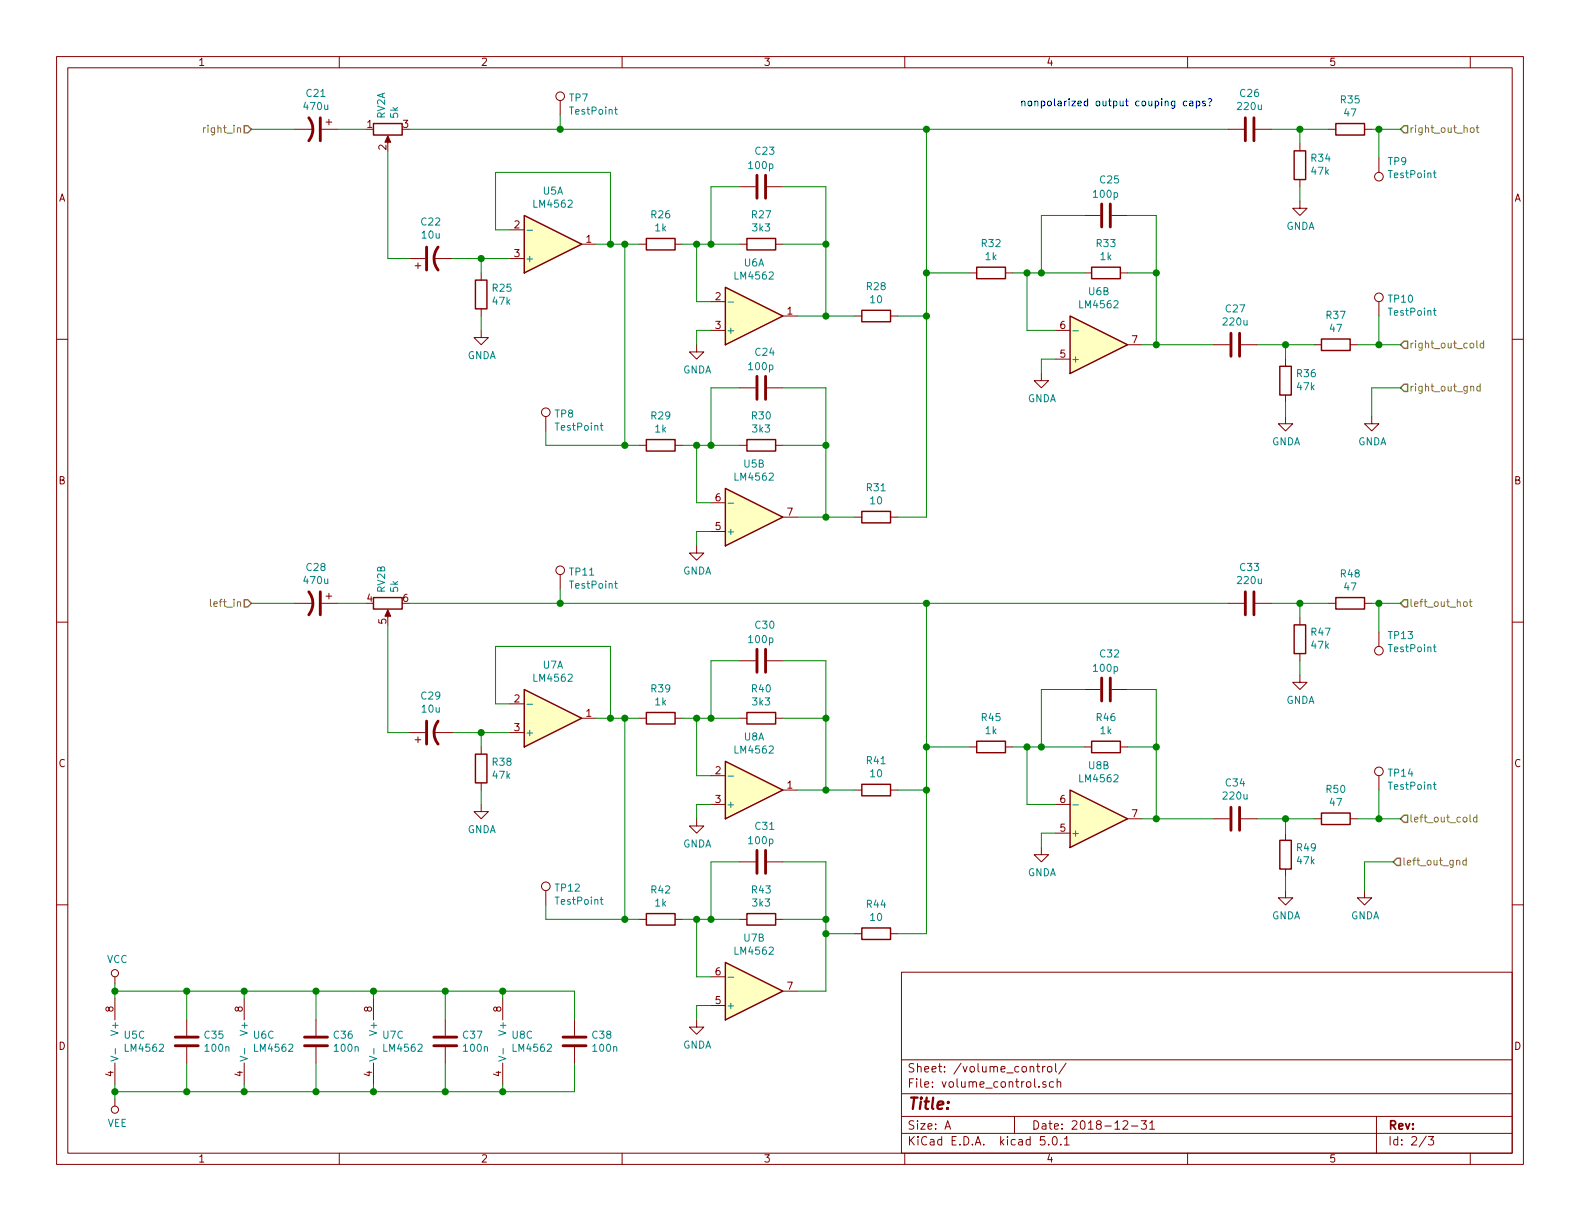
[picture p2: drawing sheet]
<svg xmlns="http://www.w3.org/2000/svg" width="279mm" height="216mm" viewBox="0 0 279 216" stroke-linecap="round" stroke-linejoin="round" font-family="sans-serif">
<g fill="none" stroke="#840000" stroke-width=".18">
<path d="M10 10h259.4v195.9h-259.4zM12 12h255.4v191.9h-255.4zM60 10v2M99.1 17.8v2.5M110 10v2M160 10v2M210 10v2M260 10v2M52.1 22.9h3.3M56.9 22.9h2.8M57.7 21.6h1M58.2 21.1v1"/>
<path d="M68.6 24.4v1M130.8 33h2.8M135.6 33h2.8M191.8 38.1h2.8M196.6 38.1h2.8M217.2 22.9h2.8M222 22.9h2.8M229.9 35.6v1.2h1.2l-1.2 1.3-1.3-1.3h1.3M229.9 25.4v1.3M229.9 31.8v1.2M234.9 22.9h1.3M241.3 22.9h1.3"/>
<path d="M243.8 27.9v2.6M10 60h2M72.4 45.7h2.8M73.4 47h1M73.9 46.5v1M76.7 45.7h3.3M85.1 58.4v1.3h1.3l-1.3 1.3-1.3-1.3h1.3M85.1 48.3v1.2M85.1 54.6v1.3M90.2 40.6h2.5M90.2 45.7h2.5M102.9 43.2h2.5"/>
<path d="M113 43.2h1.3M119.4 43.2h1.2M125.7 53.3h2.6M125.7 58.4h2.6M130.8 43.2h1.3M137.2 43.2h1.2M138.4 55.9h2.6M151.1 55.9h1.3M157.5 55.9h1.2M171.4 48.3h1.3M177.8 48.3h1.3M186.7 58.4h2.5"/>
<path d="M191.8 48.3h1.2M198.1 48.3h1.3M243.8 53.3v2.6M267.4 60h2M96.5 73.7v2.5M113 78.7h1.3M119.4 78.7h1.2M123.2 61v1.2h1.3l-1.3 1.3-1.3-1.3h1.3M130.8 78.7h1.3M130.8 68.6h2.8M135.6 68.6h2.8M137.2 78.7h1.2"/>
<path d="M184.1 66v1.3h1.3l-1.3 1.3-1.2-1.3h1.2M186.7 63.5h2.5M199.4 61h2.5M214.6 61h2.8M219.5 61h2.7M227.3 73.7v1.2h1.3l-1.3 1.3-1.2-1.3h1.2M227.3 63.5v1.3M227.3 69.9v1.2M232.4 61h1.3M238.8 61h1.2M242.6 73.7v1.2h1.2l-1.2 1.3-1.3-1.3h1.3M123.2 96.5v1.3h1.3l-1.3 1.3-1.3-1.3h1.3"/>
<path d="M125.7 94h2.6M125.7 88.9h2.6M138.4 91.4h2.6M151.1 91.4h1.3M157.5 91.4h1.2M10 110h2M52.1 106.7h3.3M56.9 106.7h2.8M57.7 105.4h1M58.2 104.9v1M68.6 108.2v1M99.1 101.6v2.5"/>
<path d="M130.8 116.8h2.8M135.6 116.8h2.8M217.2 106.7h2.8M222 106.7h2.8M229.9 119.4v1.3h1.2l-1.2 1.2-1.3-1.2h1.3M229.9 109.2v1.3M229.9 115.6v1.2M234.9 106.7h1.3M241.3 106.7h1.3M243.8 111.8v2.5M267.4 110h2M72.4 129.5h2.8"/>
<path d="M73.4 130.8h1M73.9 130.3v1M76.7 129.5h3.3M85.1 132.1v1.3M85.1 138.4v1.3M90.2 124.5h2.5M90.2 129.5h2.5M102.9 127h2.5M113 127h1.3M119.4 127h1.2M125.7 137.2h2.6M130.8 127h1.3"/>
<path d="M137.2 127h1.2M138.4 139.7h2.6M151.1 139.7h1.3M157.5 139.7h1.2M171.4 132.1h1.3M177.8 132.1h1.3M191.8 132.1h1.2M191.8 121.9h2.8M196.6 121.9h2.8M198.1 132.1h1.3M243.8 137.2v2.5M10 160h2"/>
<path d="M85.1 142.2v1.3h1.3l-1.3 1.3-1.3-1.3h1.3M96.5 157.5v2.5M123.2 144.8v1.3h1.3l-1.3 1.2-1.3-1.2h1.3M125.7 142.2h2.6M130.8 152.4h2.8M135.6 152.4h2.8M184.1 149.9v1.2h1.3l-1.3 1.3-1.2-1.3h1.2M186.7 142.2h2.5M186.7 147.3h2.5M199.4 144.8h2.5M214.6 144.8h2.8M219.5 144.8h2.7"/>
<path d="M227.3 157.5v1.3h1.3l-1.3 1.2-1.2-1.2h1.2M227.3 147.3v1.3M227.3 153.7v1.2M232.4 144.8h1.3M238.8 144.8h1.2M241.3 157.5v1.3h1.3l-1.3 1.2-1.3-1.2h1.3M267.4 160h2M20.3 172.7v1.3M20.3 176.5v3.8M43.2 176.5v3.8M66 176.5v3.8M88.9 176.5v3.8"/>
<path d="M113 162.6h1.3M119.4 162.6h1.2M125.7 177.8h2.6M125.7 172.7h2.6M130.8 162.6h1.3M137.2 162.6h1.2M138.4 175.3h2.6M151.1 165.1h1.3M157.5 165.1h1.2M159.4 171.9h108v32h-108zM20.3 188v3.8M20.3 194.3v1.3"/>
<path d="M33 180.3v2.8M33 185.2v2.8M43.2 188v3.8M55.9 180.3v2.8M55.9 185.2v2.8M66 188v3.8M78.7 180.3v2.8M78.7 185.2v2.8M88.9 188v3.8M101.6 180.3v2.8M101.6 185.2v2.8M123.2 180.3v1.3h1.3l-1.3 1.3-1.3-1.3h1.3"/>
<path d="M159.4 197.4h108M159.4 193.4h108M159.4 187.4h108M167.1 199.7l.5-1.5 .5 1.5M167.2 199.2h.8M179.4 197.4v3M183.3 188.6h.6M183.5 188.1v1.3l.4 .2M183.7 192.1v.2M184.4 188.6v1M184.8 188.6h-.3l-.1 .2M184.9 191.3h-.3l-.2 .2 .1 .2 .4 .1v.4h-.5"/>
<path d="M185.3 188.7l.2-.1 .5 .1v.7l-.3 .2-.4-.2zM186.3 191.3h-.4l-.3 .2v.6l.3 .2 .4-.1M186.7 188.1v1.3l.2 .2M186.9 191.4l.2-.1h.4l.1 1M186.9 190.8v1.5M188.5 188l-1.3 1.9M198.6 198.3l.2-.1h.4l.2 .4-.9 1.1h.9M200.1 199.1h1.1M201.8 198.2h.9l-.5 .6 .5 .1v.6l-.3 .2-.6-.2M203.3 198.6l.4-.4v1.5M203.3 199.7h.9M243.4 197.4v6.5"/>
<path d="M60 203.9v2M110 203.9v2M159.4 200.4h108M160 203.9v2M184.7 201h-.7l-.1 .7 .2-.2 .6 .1 .1 .2-.1 .5-.2 .2-.6-.2M185.4 202.3v.2M186.2 201.1l.2-.1a.8 .8 0 0 1 .6 .7 .8 .8 0 0 1-.6 .8l-.2-.2-.1-.4zM187.6 202.3v.2M188.2 201.4l.4-.4v1.5M188.2 202.5h.9M210 203.9v2M252.2 200.9l-1.2 1.9"/>
<path d="M252.6 201h.9l-.5 .5 .4 .2v.6l-.2 .2-.6-.2M260 203.9v2"/>
<circle cx="99.1" cy="17" r=".76"/>
<circle cx="243.8" cy="31.2" r=".76"/>
<circle cx="243.8" cy="52.6" r=".76"/>
<circle cx="96.5" cy="72.9" r=".76"/>
<circle cx="99.1" cy="100.8" r=".76"/>
<circle cx="243.8" cy="115.1" r=".76"/>
<circle cx="243.8" cy="136.4" r=".76"/>
<circle cx="96.5" cy="156.7" r=".76"/>
<circle cx="20.3" cy="172.1" r=".63"/>
<circle cx="20.3" cy="196.2" r=".63"/>
</g>
<g fill="#ffffc2" stroke="#ffffc2" stroke-width=".18">
<path d="M92.7 38.1l10.2 5.1-10.2 5.1z"/>
<path d="M128.3 50.8l10.1 5.1-10.1 5.1z"/>
<path d="M128.3 86.4l10.1 5-10.1 5.1z"/>
<path d="M189.2 55.9l10.2 5.1-10.2 5z"/>
<path d="M92.7 121.9l10.2 5.1-10.2 5.1z"/>
<path d="M128.3 134.6l10.1 5.1-10.1 5.1z"/>
<path d="M189.2 139.7l10.2 5.1-10.2 5.1z"/>
<path d="M128.3 170.2l10.1 5.1-10.1 5z"/>
</g>
<g fill="none" stroke="#840000" stroke-width=".25">
<path d="M66 21.8h5.1v2.1h-5.1zM92.7 38.1l10.2 5.1-10.2 5.1zM228.9 26.7h2v5.1h-2zM236.2 21.8h5.1v2.1h-5.1zM84.1 49.5h2v5.1h-2zM114.3 42.2h5.1v2h-5.1zM128.3 50.8l10.1 5.1-10.1 5.1zM132.1 42.2h5.1v2h-5.1zM152.4 54.9h5.1v2h-5.1zM172.7 47.2h5.1v2.1h-5.1zM189.2 55.9l10.2 5.1-10.2 5zM193 47.2h5.1v2.1h-5.1z"/>
<path d="M233.7 59.9h5.1v2.1h-5.1zM114.3 77.7h5.1v2.1h-5.1zM132.1 77.7h5.1v2.1h-5.1zM226.3 64.8h2v5.1h-2zM128.3 86.4l10.1 5-10.1 5.1zM152.4 90.4h5.1v2.1h-5.1zM66 105.7h5.1v2h-5.1zM228.9 110.5h2v5.1h-2zM236.2 105.7h5.1v2h-5.1zM84.1 133.4h2v5h-2zM92.7 121.9l10.2 5.1-10.2 5.1zM114.3 126h5.1v2h-5.1z"/>
<path d="M128.3 134.6l10.1 5.1-10.1 5.1zM132.1 126h5.1v2h-5.1zM152.4 138.7h5.1v2h-5.1zM172.7 131.1h5.1v2h-5.1zM189.2 139.7l10.2 5.1-10.2 5.1zM193 131.1h5.1v2h-5.1zM226.3 148.6h2v5.1h-2zM233.7 143.8h5.1v2h-5.1zM114.3 161.5h5.1v2.1h-5.1zM128.3 170.2l10.1 5.1-10.1 5zM132.1 161.5h5.1v2.1h-5.1zM152.4 164.1h5.1v2h-5.1z"/>
</g>
<g fill="none" stroke="#008484" stroke-width=".18">
<path d="M108.7 19.4h.5M108.9 18.9v1.1l.3 .2M253.5 30.6h.4M253.6 30.1v1.1l.3 .2M93.2 40.7h1M128.8 53.4h.9M189.7 58.5h1M253.5 54.9h.4M253.6 54.5v1.1l.3 .2M106.1 75.2h.5M106.3 74.8v1.1l.3 .2M128.8 89h.9"/>
<path d="M108.7 103.2h.5M108.9 102.7v1.1l.3 .2M253.5 114.4h.4M253.6 114v1.1l.3 .1M93.2 124.5h1M128.8 137.2h.9M253.5 138.7h.4M253.6 138.3v1.1l.3 .2M106.1 159.1h.5M106.3 158.6v1.1l.3 .2M189.7 142.3h1M128.8 172.8h.9"/>
<path d="M19.6 186.8l1.3 .4-1.3 .4M20.4 185.4v1M42.5 186.8l1.2 .4-1.2 .4M43.3 185.4v1M65.3 186.8l1.3 .4-1.3 .4M66.1 185.4v1M88.2 186.8l1.3 .4-1.3 .4M89 185.4v1"/>
</g>
<g fill="none" stroke="#840000" stroke-width=".51">
<path d="M54.6 20.8a3.3 3.3 0 0 1 0 4.1M56.6 20.8v4.1M133.9 31v4.1M135.4 31v4.1M194.8 36.1v4M196.3 36.1v4M220.2 20.8v4.1M221.7 20.8v4.1M75.4 43.7v4.1M77.5 43.7a3.3 3.3 0 0 0 0 4.1M217.7 58.9v4.1M219.2 58.9v4.1"/>
<path d="M133.9 66.5v4.1M135.4 66.5v4.1M54.6 104.6a3.3 3.3 0 0 1 0 4.1M56.6 104.6v4.1M133.9 114.8v4.1M135.4 114.8v4.1M194.8 119.9v4.1M196.3 119.9v4.1M220.2 104.6v4.1M221.7 104.6v4.1M75.4 127.5v4.1M77.5 127.5a3.3 3.3 0 0 0 0 4.1"/>
<path d="M133.9 150.4v4M135.4 150.4v4M217.7 142.7v4.1M219.2 142.7v4.1M31 184.9h4.1M31 183.4h4.1M53.8 184.9h4.1M53.8 183.4h4.1M76.7 184.9h4.1M76.7 183.4h4.1M99.6 184.9h4M99.6 183.4h4"/>
</g>
<g fill="#840000" stroke="#840000" stroke-width=".18">
<path d="M68.6 24l.5 1.1h-1z"/>
<path d="M68.6 107.8l.5 1.2h-1z"/>
</g>
<g fill="none" stroke="#008400" stroke-width=".18">
<path d="M44.4 22.9h7.7M59.7 22.9h5.1M68.6 26.7v19h3.8M72.4 22.9h144.8M99.1 20.3v2.6M130.8 33h-5.1v10.2M138.4 33h7.6v22.9M163.8 22.9v68.5h-5.1M191.8 38.1h-7.7v10.2M199.4 38.1h5.1v22.9M224.8 22.9h10.1M229.9 22.9v2.5"/>
<path d="M229.9 33v2.6M242.6 22.9h5M243.8 22.9v5M80 45.7h10.2M85.1 45.7v2.6M85.1 55.9v2.5M90.2 40.6h-2.6v-10.1h20.3v12.7M105.4 43.2h7.6M110.5 43.2v35.5M120.6 43.2h10.2M123.2 43.2v10.1h2.5M125.7 58.4h-2.5v2.6"/>
<path d="M138.4 43.2h7.6M141 55.9h10.1M158.7 55.9h5.1M163.8 48.3h7.6M179.1 48.3h12.7M181.6 48.3v10.1h5.1M199.4 48.3h5.1M243.8 55.9v5.1M96.5 76.2v2.5h16.5M120.6 78.7h10.2M123.2 78.7v10.2h2.5M130.8 68.6h-5.1v10.1"/>
<path d="M138.4 68.6h7.6v22.8M138.4 78.7h7.6M186.7 63.5h-2.6v2.5M201.9 61h12.7M222.2 61h10.2M227.3 61v2.5M227.3 71.1v2.6M240 61h7.6M247.6 68.6h-5v5.1M125.7 94h-2.5v2.5M141 91.4h10.1M44.4 106.7h7.7"/>
<path d="M59.7 106.7h5.1M68.6 110.5v19h3.8M72.4 106.7h144.8M99.1 104.1v2.6M130.8 116.8h-5.1v10.2M138.4 116.8h7.6v22.9M163.8 106.7v58.4h-5.1M224.8 106.7h10.1M229.9 106.7v2.5M229.9 116.8v2.6M242.6 106.7h5M243.8 106.7v5.1"/>
<path d="M80 129.5h10.2M85.1 129.5v2.6M85.1 139.7v2.5M90.2 124.5h-2.6v-10.2h20.3v12.7M105.4 127h7.6M110.5 127v35.6M120.6 127h10.2M123.2 127v10.2h2.5M138.4 127h7.6M141 139.7h10.1M158.7 139.7h5.1M163.8 132.1h7.6"/>
<path d="M179.1 132.1h12.7M181.6 132.1v10.1h5.1M191.8 121.9h-7.7v10.2M199.4 121.9h5.1v22.9M199.4 132.1h5.1M243.8 139.7v5.1M125.7 142.2h-2.5v2.6M130.8 152.4h-5.1v10.2M138.4 152.4h7.6v22.9h-5M186.7 147.3h-2.6v2.6M201.9 144.8h12.7M222.2 144.8h10.2"/>
<path d="M227.3 144.8v2.5M227.3 154.9v2.6M240 144.8h7.6M246.4 152.4h-5.1v5.1M20.3 175.3h81.3v5M20.3 174v2.5M33 175.3v5M43.2 175.3v1.2M55.9 175.3v5M66 175.3v1.2M78.7 175.3v5M88.9 175.3v1.2"/>
<path d="M96.5 160v2.6h16.5M120.6 162.6h10.2M123.2 162.6v10.1h2.5M125.7 177.8h-2.5v2.5M138.4 162.6h7.6M146 165.1h5.1M20.3 191.8v2.5M33 188v5M43.2 191.8v1.2M55.9 188v5M66 191.8v1.2M78.7 188v5"/>
<path d="M88.9 191.8v1.2M101.6 188v5h-81.3"/>
</g>
<g fill="#008400" stroke="#008400" stroke-width=".25">
<circle cx="85.1" cy="45.7" r=".51"/>
<circle cx="123.2" cy="43.2" r=".51"/>
<circle cx="146.1" cy="55.9" r=".51"/>
<circle cx="125.7" cy="43.2" r=".51"/>
<circle cx="146.1" cy="43.2" r=".51"/>
<circle cx="125.7" cy="78.7" r=".51"/>
<circle cx="123.2" cy="78.7" r=".51"/>
<circle cx="146.1" cy="78.7" r=".51"/>
<circle cx="146.1" cy="91.4" r=".51"/>
<circle cx="110.5" cy="43.2" r=".51"/>
<circle cx="204.5" cy="48.3" r=".51"/>
<circle cx="184.2" cy="48.3" r=".51"/>
<circle cx="181.6" cy="48.3" r=".51"/>
<circle cx="229.9" cy="22.9" r=".51"/>
<circle cx="227.3" cy="61" r=".51"/>
<circle cx="204.5" cy="61" r=".51"/>
<circle cx="108" cy="43.2" r=".51"/>
<circle cx="163.8" cy="55.9" r=".51"/>
<circle cx="108" cy="127" r=".51"/>
<circle cx="123.2" cy="127" r=".51"/>
<circle cx="125.7" cy="127" r=".51"/>
<circle cx="125.7" cy="162.6" r=".51"/>
<circle cx="110.5" cy="127" r=".51"/>
<circle cx="123.2" cy="162.6" r=".51"/>
<circle cx="146.1" cy="127" r=".51"/>
<circle cx="146.1" cy="162.6" r=".51"/>
<circle cx="85.1" cy="129.5" r=".51"/>
<circle cx="146.1" cy="139.7" r=".51"/>
<circle cx="163.8" cy="139.7" r=".51"/>
<circle cx="181.6" cy="132.1" r=".51"/>
<circle cx="184.2" cy="132.1" r=".51"/>
<circle cx="204.5" cy="132.1" r=".51"/>
<circle cx="204.5" cy="144.8" r=".51"/>
<circle cx="227.3" cy="144.8" r=".51"/>
<circle cx="229.9" cy="106.7" r=".51"/>
<circle cx="20.3" cy="175.3" r=".51"/>
<circle cx="20.3" cy="193" r=".51"/>
<circle cx="43.2" cy="175.3" r=".51"/>
<circle cx="43.2" cy="193" r=".51"/>
<circle cx="66" cy="175.3" r=".51"/>
<circle cx="33" cy="193" r=".51"/>
<circle cx="33" cy="175.3" r=".51"/>
<circle cx="55.9" cy="175.3" r=".51"/>
<circle cx="55.9" cy="193" r=".51"/>
<circle cx="66" cy="193" r=".51"/>
<circle cx="78.7" cy="193" r=".51"/>
<circle cx="78.7" cy="175.3" r=".51"/>
<circle cx="88.9" cy="175.3" r=".51"/>
<circle cx="88.9" cy="193" r=".51"/>
<circle cx="163.8" cy="48.3" r=".51"/>
<circle cx="163.8" cy="22.9" r=".51"/>
<circle cx="163.8" cy="106.7" r=".51"/>
<circle cx="163.8" cy="132.1" r=".51"/>
<circle cx="146.1" cy="165.1" r=".51"/>
<circle cx="99.1" cy="22.9" r=".51"/>
<circle cx="99.1" cy="106.7" r=".51"/>
<circle cx="110.5" cy="78.7" r=".51"/>
<circle cx="110.5" cy="162.6" r=".51"/>
<circle cx="243.8" cy="22.9" r=".51"/>
<circle cx="243.8" cy="61" r=".51"/>
<circle cx="243.8" cy="106.7" r=".51"/>
<circle cx="243.8" cy="144.8" r=".51"/>
</g>
<path d="M43.2 22.2h.6l.6 .7-.6 .6h-.6zM247.6 22.9l.7-.7h.6v1.3h-.6zM247.6 68.6l.7-.7h.6v1.3h-.6zM248.3 60.3h.6v1.3h-.6l-.7-.6zM43.2 106h.6l.6 .7-.6 .6h-.6zM248.3 106h.6v1.3h-.6l-.7-.6zM247 151.8h.6v1.2h-.6l-.6-.6zM248.3 144.1h.6v1.3h-.6l-.7-.6z" fill="none" stroke="#848400" stroke-width=".25"/>
<g fill="none" stroke="#848400" stroke-width=".18">
<path d="M260.1 22.6h.3l.3 .2-.1 .6h-.4l-.2-.2zM261 22.6h.5M261.2 22.1v1.1l.3 .2M260.1 68.4l.1-.1 .4 .1v.7M261.2 60.2v1.1l.1 .2M261.7 68.4l-.3-.1-.2 .2 .1 .6h.4M261.7 67.9v1.2M262.4 60.7h-.4l-.3 .2 .2 .6h.5M262.4 60.2v1.3M37.2 106v1.1l.2 .1M258.9 106.5l.3-.1 .2 .1 .1 .5-.2 .2h-.3l-.1-.1zM259.8 106.4h.5"/>
<path d="M260 106v1.1l.3 .1M259.3 152.2l-.4-.1-.2 .2 .1 .6h.5M259.3 151.7v1.3M259.9 144.1v1.1l.2 .1M261.2 144.6l-.4-.1-.2 .2 .1 .6h.5M261.2 144.1v1.2"/>
</g>
<path d="M209.9 17.9h-.4l-.3 .2 .2 .6h.5M210.4 17.9h.5v.8M210.9 18.2h-.4l-.2 .2 .1 .3h.5M211.6 17.9h.3l.3 .2-.2 .6h-.4M211.6 17.9v1.3M213.1 17.9h-.3l-.2 .2 .1 .1 .4 .2v.3h-.5M213.7 17.5l.4-.1 .2 .2-.4 .6M213.9 18.6v.1" fill="none" stroke="#0000c2" stroke-width=".18"/>
<text font-size="2.8" fill="#840000" x="160.4" y="196.2">Title:</text>
<g font-size="2.1" fill="#840000">
<text x="160.4" y="189.6">Sheet: /volume_control/</text>
<text x="160.4" y="192.3">File: volume_control.sch</text>
<text x="160.4" y="202.5">KiCad E.D.A. kicad 5.0.1</text>
<text x="160.4" y="199.7">Size: A</text>
<text x="182.4" y="199.7">Date: 2018-12-31</text>
<text x="245.4" y="199.7">Rev:</text>
<text x="245.4" y="202.5">Id: 2/3</text>
</g>
<g font-size="1.8" fill="#840000">
<text x="35" y="11.6">1</text>
<text x="85" y="11.6">2</text>
<text x="135" y="11.6">3</text>
<text x="185" y="11.6">4</text>
<text x="235" y="11.6">5</text>
<text x="64.9" y="22.6">1</text>
<text x="71.3" y="22.6">3</text>
<text x="68.3" y="26.5" transform="rotate(-90 68.3 26.5)">2</text>
<text x="10.4" y="35.6">A</text>
<text x="267.8" y="35.6">A</text>
<text x="91" y="40.4">2</text>
<text x="91" y="45.5">3</text>
<text x="103.7" y="42.9">1</text>
<text x="126.5" y="53.1">2</text>
<text x="126.5" y="58.2">3</text>
<text x="139.2" y="55.6">1</text>
<text x="187.5" y="58.2">6</text>
<text x="187.5" y="63.2">5</text>
<text x="200.2" y="60.7">7</text>
<text x="10.4" y="85.6">B</text>
<text x="126.5" y="88.6">6</text>
<text x="267.8" y="85.6">B</text>
<text x="126.5" y="93.7">5</text>
<text x="139.2" y="91.2">7</text>
<text x="64.9" y="106.4">4</text>
<text x="71.3" y="106.4">6</text>
<text x="68.3" y="110.3" transform="rotate(-90 68.3 110.3)">5</text>
<text x="91" y="124.2">2</text>
<text x="91" y="129.3">3</text>
<text x="103.7" y="126.7">1</text>
<text x="10.4" y="135.6">C</text>
<text x="126.5" y="136.9">2</text>
<text x="267.8" y="135.6">C</text>
<text x="126.5" y="142">3</text>
<text x="139.2" y="139.4">1</text>
<text x="187.5" y="142">6</text>
<text x="187.5" y="147.1">5</text>
<text x="200.2" y="144.5">7</text>
<text x="126.5" y="172.5">6</text>
<text x="20.1" y="178.9" transform="rotate(-90 20.1 178.9)">8</text>
<text x="42.9" y="178.9" transform="rotate(-90 42.9 178.9)">8</text>
<text x="65.8" y="178.9" transform="rotate(-90 65.8 178.9)">8</text>
<text x="88.6" y="178.9" transform="rotate(-90 88.6 178.9)">8</text>
<text x="126.5" y="177.5">5</text>
<text x="139.2" y="175">7</text>
<text x="10.4" y="185.6">D</text>
<text x="267.8" y="185.6">D</text>
<text x="20.1" y="190.3" transform="rotate(-90 20.1 190.3)">4</text>
<text x="42.9" y="190.3" transform="rotate(-90 42.9 190.3)">4</text>
<text x="65.8" y="190.3" transform="rotate(-90 65.8 190.3)">4</text>
<text x="88.6" y="190.3" transform="rotate(-90 88.6 190.3)">4</text>
<text x="35" y="205.5">1</text>
<text x="85" y="205.5">2</text>
<text x="135" y="205.5">3</text>
<text x="185" y="205.5">4</text>
<text x="235" y="205.5">5</text>
</g>
<g font-size="1.8" fill="#008484">
<text x="54.3" y="17.1">C21</text>
<text x="100.7" y="18">TP7</text>
<text x="219.4" y="17.1">C26</text>
<text x="53.9" y="19.5">470u</text>
<text x="68.1" y="21" transform="rotate(-90 68.1 21)">RV2A</text>
<text x="70.4" y="20.9" transform="rotate(-90 70.4 20.9)">5k</text>
<text x="100.9" y="20.3">TestPoint</text>
<text x="219" y="19.5">220u</text>
<text x="237.1" y="18.3">R35</text>
<text x="237.8" y="20.6">47</text>
<text x="132.5" y="29.9">100p</text>
<text x="133.6" y="27.4">C23</text>
<text x="231.9" y="28.6">R34</text>
<text x="245.5" y="29.2">TP9</text>
<text x="96" y="34.4">U5A</text>
<text x="193.5" y="35">100p</text>
<text x="194.6" y="32.4">C25</text>
<text x="232" y="30.9">47k</text>
<text x="245.7" y="31.5">TestPoint</text>
<text x="74.5" y="39.9">C22</text>
<text x="94.6" y="36.7">LM4562</text>
<text x="115.2" y="38.6">R26</text>
<text x="115.9" y="40.9">1k</text>
<text x="133" y="38.6">R27</text>
<text x="133.1" y="40.9">3k3</text>
<text x="227.4" y="40.6">GNDA</text>
<text x="74.7" y="42.2">10u</text>
<text x="92.8" y="46.4">+</text>
<text x="131.6" y="47.1">U6A</text>
<text x="173.6" y="43.7">R32</text>
<text x="174.3" y="46">1k</text>
<text x="194" y="43.7">R33</text>
<text x="194.6" y="46">1k</text>
<text x="87.1" y="51.6">R25</text>
<text x="87.2" y="53.9">47k</text>
<text x="130.1" y="49.4">LM4562</text>
<text x="153.3" y="51.3">R28</text>
<text x="154" y="53.6">10</text>
<text x="192.6" y="52.2">U6B</text>
<text x="245.6" y="53.5">TP10</text>
<text x="128.4" y="59.1">+</text>
<text x="191.1" y="54.5">LM4562</text>
<text x="216.4" y="57.6">220u</text>
<text x="216.8" y="55.2">C27</text>
<text x="234.6" y="56.4">R37</text>
<text x="235.3" y="58.7">47</text>
<text x="245.7" y="55.8">TestPoint</text>
<text x="82.6" y="63.5">GNDA</text>
<text x="132.5" y="65.5">100p</text>
<text x="133.6" y="62.9">C24</text>
<text x="189.4" y="64.1">+</text>
<text x="120.7" y="66">GNDA</text>
<text x="181.7" y="71.1">GNDA</text>
<text x="229.4" y="66.7">R36</text>
<text x="229.4" y="69">47k</text>
<text x="98.2" y="73.8">TP8</text>
<text x="98.4" y="76.1">TestPoint</text>
<text x="115.2" y="74.2">R29</text>
<text x="115.9" y="76.5">1k</text>
<text x="133" y="74.2">R30</text>
<text x="133.1" y="76.5">3k3</text>
<text x="131.6" y="82.7">U5B</text>
<text x="224.9" y="78.7">GNDA</text>
<text x="240.1" y="78.7">GNDA</text>
<text x="130.1" y="85">LM4562</text>
<text x="153.3" y="86.9">R31</text>
<text x="154" y="89.2">10</text>
<text x="128.4" y="94.6">+</text>
<text x="54.3" y="101">C28</text>
<text x="100.8" y="101.8">TP11</text>
<text x="120.7" y="101.6">GNDA</text>
<text x="219.4" y="101">C33</text>
<text x="53.9" y="103.3">470u</text>
<text x="68.1" y="104.8" transform="rotate(-90 68.1 104.8)">RV2B</text>
<text x="70.4" y="104.7" transform="rotate(-90 70.4 104.7)">5k</text>
<text x="100.9" y="104.1">TestPoint</text>
<text x="219" y="103.3">220u</text>
<text x="237.1" y="102.1">R48</text>
<text x="237.8" y="104.4">47</text>
<text x="132.5" y="113.7">100p</text>
<text x="133.6" y="111.2">C30</text>
<text x="231.9" y="112.4">R47</text>
<text x="245.6" y="113">TP13</text>
<text x="96" y="118.2">U7A</text>
<text x="193.5" y="118.8">100p</text>
<text x="194.6" y="116.3">C32</text>
<text x="232" y="114.7">47k</text>
<text x="245.7" y="115.3">TestPoint</text>
<text x="74.5" y="123.7">C29</text>
<text x="94.6" y="120.5">LM4562</text>
<text x="115.2" y="122.4">R39</text>
<text x="115.9" y="124.7">1k</text>
<text x="133" y="122.4">R40</text>
<text x="133.1" y="124.7">3k3</text>
<text x="227.4" y="124.5">GNDA</text>
<text x="74.7" y="126">10u</text>
<text x="92.8" y="130.2">+</text>
<text x="131.6" y="130.9">U8A</text>
<text x="173.6" y="127.5">R45</text>
<text x="174.3" y="129.8">1k</text>
<text x="194" y="127.5">R46</text>
<text x="194.6" y="129.8">1k</text>
<text x="87.1" y="135.4">R38</text>
<text x="87.2" y="137.7">47k</text>
<text x="130.1" y="133.2">LM4562</text>
<text x="153.3" y="135.1">R41</text>
<text x="154" y="137.4">10</text>
<text x="192.6" y="136">U8B</text>
<text x="245.6" y="137.3">TP14</text>
<text x="128.4" y="142.9">+</text>
<text x="191.1" y="138.3">LM4562</text>
<text x="216.4" y="141.4">220u</text>
<text x="216.8" y="139.1">C34</text>
<text x="234.6" y="140.2">R50</text>
<text x="235.3" y="142.5">47</text>
<text x="245.7" y="139.6">TestPoint</text>
<text x="82.6" y="147.3">GNDA</text>
<text x="120.7" y="149.9">GNDA</text>
<text x="132.5" y="149.3">100p</text>
<text x="133.6" y="146.7">C31</text>
<text x="189.4" y="148">+</text>
<text x="181.7" y="154.9">GNDA</text>
<text x="229.4" y="150.5">R49</text>
<text x="229.4" y="152.8">47k</text>
<text x="98.3" y="157.7">TP12</text>
<text x="98.4" y="160">TestPoint</text>
<text x="115.2" y="158">R42</text>
<text x="115.9" y="160.3">1k</text>
<text x="133" y="158">R43</text>
<text x="133.1" y="160.3">3k3</text>
<text x="153.3" y="160.5">R44</text>
<text x="131.6" y="166.5">U7B</text>
<text x="154" y="162.8">10</text>
<text x="224.9" y="162.6">GNDA</text>
<text x="238.8" y="162.6">GNDA</text>
<text x="18.9" y="170.3">VCC</text>
<text x="130.1" y="168.8">LM4562</text>
<text x="128.4" y="178.4">+</text>
<text x="21" y="182.7" transform="rotate(-90 21 182.7)">V+</text>
<text x="22" y="183.7">U5C</text>
<text x="22.3" y="186">LM4562</text>
<text x="36.2" y="183.7">C35</text>
<text x="36.4" y="186">100n</text>
<text x="43.8" y="182.7" transform="rotate(-90 43.8 182.7)">V+</text>
<text x="44.9" y="183.7">U6C</text>
<text x="45.2" y="186">LM4562</text>
<text x="59.1" y="183.7">C36</text>
<text x="59.3" y="186">100n</text>
<text x="66.7" y="182.7" transform="rotate(-90 66.7 182.7)">V+</text>
<text x="67.7" y="183.7">U7C</text>
<text x="68" y="186">LM4562</text>
<text x="81.9" y="183.7">C37</text>
<text x="82.1" y="186">100n</text>
<text x="89.5" y="182.7" transform="rotate(-90 89.5 182.7)">V+</text>
<text x="90.6" y="183.7">U8C</text>
<text x="90.9" y="186">LM4562</text>
<text x="104.8" y="183.7">C38</text>
<text x="105" y="186">100n</text>
<text x="120.7" y="185.4">GNDA</text>
<text x="19" y="199.3">VEE</text>
</g>
<g font-size="1.8" fill="#848400">
<text x="36.4" y="23.5">right_in</text>
<text x="249.2" y="23.5">right_out_hot</text>
<text x="249.2" y="61.6">right_out_cold</text>
<text x="249.2" y="69.2">right_out_gnd</text>
<text x="37.7" y="107.3">left_in</text>
<text x="249.2" y="107.3">left_out_hot</text>
<text x="249.2" y="145.4">left_out_cold</text>
<text x="247.9" y="153">left_out_gnd</text>
</g>
<text font-size="1.8" fill="#0000c2" x="180.3" y="18.8">nonpolarized output couping caps?</text>
</svg>
